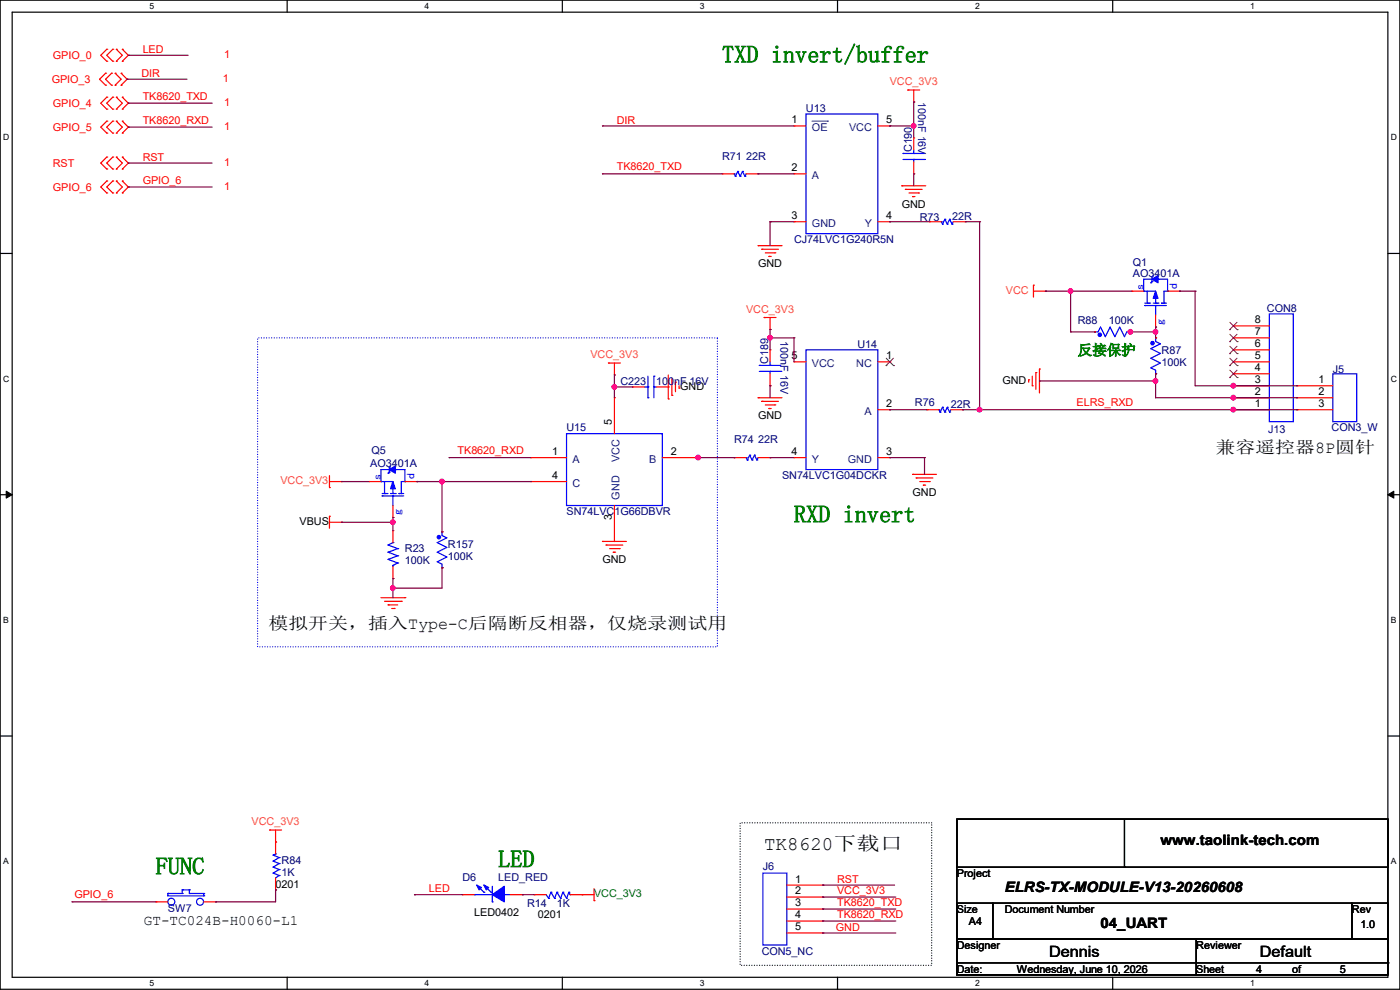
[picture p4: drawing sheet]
<svg xmlns="http://www.w3.org/2000/svg" width="297mm" height="210mm" viewBox="0 0 297 210" stroke-linecap="round" stroke-linejoin="round" font-family="sans-serif">
<g fill="none" stroke="#000" stroke-width=".25">
<path d="M0 0h297v209.8h-297zM2.6 2.6h291.8v204.7h-291.8zM60.9 0v2.6M119.3 0v2.6M177.7 0v2.6M236.1 0v2.6M0 53.8h2.6M294.4 53.8h2.6M0 104.9h2.6M294.4 104.9h2.6M0 156.1h2.6M294.4 156.1h2.6"/>
<path d="M203 173.8h91.4v10.1h-91.4zM203 173.8h91.4v33h-91.4zM238.5 173.8v10.1M203 191.6h7.6v7.6h-7.6zM203 199.2h50.8v7.6h-50.8zM210.6 191.6h76.2v7.6h-76.2zM238.5 183.9h.1M253.8 199.2h40.6v7.6h-40.6zM286.8 191.6h7.6v7.6h-7.6zM60.9 207.3v2.5M119.3 207.3v2.5M177.7 207.3v2.5"/>
<path d="M203 204.3h91.4M236.1 207.3v2.5M294.4 204.3h.1"/>
</g>
<path d="M1.3 104.2l1.3 .7-1.3 .8zM294.4 104.9l1.3-.7v1.5z" fill="#000"/>
<path d="M1.3 104.2l1.3 .7-1.3 .8zM294.4 104.9l1.3-.7v1.5z" fill="none" stroke="#000" stroke-width=".21"/>
<path d="M157 174.5h40.7v30.3h-40.7z" fill="none" stroke="#000" stroke-width=".25" stroke-dasharray="0 .5"/>
<path d="M54.7 71.7h97.5v65.5h-97.5z" fill="none" stroke="#00f" stroke-width=".25" stroke-dasharray="0 .5"/>
<g fill="none" stroke="#f00" stroke-width=".25">
<path d="M22.4 15.5h.1M22.4 18.1h.1M22.4 15.5l-1.3 1.3 1.3 1.3M22.6 10.5h.1M22.6 13h.1M22.6 10.5l-1.2 1.2 1.2 1.3M23.7 18.1h.1M23.7 15.5h.1M23.7 15.5l-1.3 1.3 1.3 1.3M23.9 13h.1M23.9 10.5h.1M23.9 10.5l-1.3 1.2 1.3 1.3"/>
<path d="M24.4 18.1h.1M24.4 15.5h.1M24.4 15.5l1.3 1.3-1.3 1.3M24.7 13h.1M24.7 10.5h.1M24.7 10.5l1.3 1.2-1.3 1.3M25.7 15.5h.1M25.7 18.1h.1M25.7 15.5l1.3 1.3-1.3 1.3M26 10.5h.1M26 13h.1M26 10.5l1.2 1.2-1.2 1.3"/>
<path d="M192.6 19.1h.1M192.6 19.1h2.5M193.8 19.1v2.5M22.6 20.6h.1M22.6 23.2h.1M22.6 25.7h.1M22.6 28.2h.1M22.6 33.3h.1M22.6 35.9h.1M22.6 38.4h.1M22.6 20.6l-1.2 1.3 1.2 1.3M22.6 25.7l-1.2 1.3 1.2 1.2"/>
<path d="M22.6 33.3l-1.2 1.3 1.2 1.3M22.6 38.4l-1.2 1.3 1.2 1.2M23.9 23.2h.1M23.9 20.6h.1M23.9 28.2h.1M23.9 25.7h.1M23.9 35.9h.1M23.9 33.3h.1M23.9 38.4h.1M23.9 20.6l-1.3 1.3 1.3 1.3M23.9 25.7l-1.3 1.3 1.3 1.2M23.9 33.3l-1.3 1.3 1.3 1.3"/>
<path d="M23.9 38.4l-1.3 1.3 1.3 1.2M24.7 23.2h.1M24.7 20.6h.1M24.7 28.2h.1M24.7 25.7h.1M24.7 35.9h.1M24.7 33.3h.1M24.7 38.4h.1M24.7 20.6l1.3 1.3-1.3 1.3M24.7 25.7l1.3 1.3-1.3 1.2M24.7 33.3l1.3 1.3-1.3 1.3M24.7 38.4l1.3 1.3-1.3 1.2"/>
<path d="M26 20.6h.1M26 23.2h.1M26 25.7h.1M26 28.2h.1M26 33.3h.1M26 35.9h.1M26 38.4h.1M26 20.6l1.2 1.3-1.2 1.3M26 25.7l1.2 1.3-1.2 1.2M26 33.3l1.2 1.3-1.2 1.3M26 38.4l1.2 1.3-1.2 1.2M168.4 26.7h.1"/>
<path d="M168.4 36.9h.1M168.4 26.7h2.6M168.4 36.9h2.6M186.2 26.7h2.6M188.8 26.7h.1M191.3 39.4h.1M191.3 39.4h5.1M193.8 21.6h.1M22.6 40.9h.1M23.9 40.9h.1M24.7 40.9h.1M26 40.9h.1"/>
<path d="M160.8 52.1h.1M160.8 52.1h5.1M161.6 52.9h.1M161.6 52.9h3.5M162.3 53.6h2.1M163.1 54.4h.1M163.1 54.4h.5M164.4 53.6h.1M168.4 47h.1M168.4 47h2.6M186.2 47h2.6M188.8 47h.1"/>
<path d="M192.1 40.2h.1M192.1 40.2h3.5M192.8 40.9h2.1M193.6 41.7h.1M193.6 41.7h.5M194.9 40.9h.1M129.1 77h.1M129.1 77h2.5M130.3 79.5h.1M130.3 77v2.5M141.8 79.5v5.1M162.1 67.4h.1"/>
<path d="M162.1 67.4h2.5M163.4 69.9h.1M163.4 67.4v2.5M219 79.8v2M219.2 60.5h.1M219.2 61.8h2.6M219.2 60.5v2.5M219.8 79h.1M219.8 79v3.6M220.5 78.3h.1M220.5 78.3v5.1M221.8 61.8h.1"/>
<path d="M141.8 84.6h.1M142.5 83.9h.1M142.5 80.3v3.6M143.3 81.1h.1M143.3 81.1v2M144.1 82.3h.1M144.1 81.8v.5M160.8 84.4h.1M160.8 84.4h5.1M161.6 85.1h.1M161.6 85.1h3.5M162.3 85.9h2.1"/>
<path d="M163.1 86.7h.1M163.1 86.7h.5M164.4 85.9h.1M218.2 80.6h.1M218.2 80.6v.5M219 81.8h.1M69.9 109.5h.1M69.9 103.4h.1M69.9 102.2h2.5M69.9 110.8h2.5M69.9 100.9v2.5M69.9 109.5v2.6"/>
<path d="M72.4 110.8h.1M72.4 102.2h.1M127.8 114.9h.1M127.8 114.9h5.1M128.6 115.6h.1M128.6 115.6h3.5M129.3 116.4h2.1M130.1 117.1h.1M130.1 117.1h.5M131.4 116.4h.1M193.6 100.6h.1M193.6 100.6h5.1"/>
<path d="M194.4 101.4h.1M194.4 101.4h3.5M195.1 102.2h2M195.9 102.9h.1M195.9 102.9h.5M197.1 102.2h.1M80.8 126.8h5.1M81.6 127.6h3.5M82.3 128.3h.1M82.3 128.3h2.1M83.1 129.1h.5M83.6 129.1h.1"/>
<path d="M85.1 127.6h.1M85.9 126.8h.1M57.2 176.1h.1M57.2 176.1h2.5M58.5 178.6h.1M58.5 176.1v2.5M123.5 189.8h.1M123.5 189.8h2.5M126 191.1h.1M126 188.5v2.6"/>
</g>
<path d="M171 24.2h15.2v25.4h-15.2z" fill="none" stroke="#00f" stroke-width=".25"/>
<path d="M172.3 25.7h3.3M175.6 25.7h.1" fill="none" stroke="#004080" stroke-width=".21"/>
<path d="M104.4 189.8l2.6-1.8v3.3z" fill-rule="evenodd" fill="#00f"/>
<path d="M100.6 189.8h.1M100.6 189.8h3.8M104.4 189.8l2.6-1.8v3.3zM104.4 191.3h.1M104.4 188v3.3M105.7 189.8h.1M105.7 189.8h2.5" fill="none" stroke="#00f" stroke-width=".25"/>
<path d="M102.7 187.7l1 .6-.5 .5z" fill-rule="evenodd" fill="#00f"/>
<path d="M101.1 187.7l1.6 1.6M102.7 187.7l1 .6-.5 .5zM102.7 189.3h.1M102.7 187.7l1.5 1.6M104.2 189.3h.1" fill="none" stroke="#00f" stroke-width=".25"/>
<path d="M101.1 187.7l1.1 .6-.6 .5z" fill-rule="evenodd" fill="#00f"/>
<g fill="none" stroke="#00f" stroke-width=".25">
<path d="M242.6 61.8h.1M242.6 61.8h2.6M242.9 64.8h.1M242.9 64.8h4.5M243.4 64.3h.1M243.4 61.8v2.5M244.6 64.3h1.1M245.7 64.3h.1M246.4 64.3h.1M246.4 64.3h1M246.9 61.8h.8M247.7 61.8h.1"/>
<path d="M101.1 187.7l1.1 .6-.6 .5z"/>
</g>
<path d="M98.1 189.8h.1M98.1 189.8h2.5M108.2 189.8h2.6M110.8 189.8h.1" fill="none" stroke="#f00" stroke-width=".25"/>
<path d="M245.2 61.8l.5 1.5h-1.1z" fill="#00f"/>
<g fill="none" stroke="#00f" stroke-width=".25">
<path d="M244.4 59.7h.1M244.4 58.7h.1M244.4 58.7v1M244.6 58.5l-.2 .2M242.9 64.3h1M243.9 64.3h.1M245.2 61.8l.5 1.5h-1.1zM245.2 64.3h.1M245.2 64.8h.1M245.2 61.8v2.5M245.2 64.8v2M246.9 64.3h.1"/>
<path d="M246.9 61.8v2.5"/>
</g>
<path d="M244.4 59.2l1.3-.7v1.5z" fill="#00f"/>
<g fill="none" stroke="#00f" stroke-width=".25">
<path d="M155.7 36.9h.1M155.7 36.9l.3 .5M156 37.4h.1M156.5 36.4h.1M156.5 36.4l.5 1M156.5 36.4l-.5 1M157 37.4h.1M157.5 36.4h.1M157.5 36.4l.5 1M157.5 36.4l-.5 1M158 37.4h.1M158.3 36.9l-.3 .5"/>
<path d="M244.1 60h.1M244.4 59.2l1.3-.7v1.5zM244.4 59.2h.1M244.4 59.2h-1.8v2.6M244.4 59.7l-.3 .3M245.7 59.2h.1M245.7 59.2h2v2.6M242.6 61.8h.1M245.2 79.3h.1M245.2 71.7h.1M245.2 71.7v.7l1 .5-2.1 1.1 2.1 1-2.1 1 2.1 1-2.1 1 1.1 .5v.8M247.7 61.8h.1"/>
<path d="M120.2 92h20.3v15.2h-20.3zM199.2 86.9h.1M199.2 86.9l.2 .5M199.4 87.4h.1M199.9 86.4h.1M199.9 86.4l.5 1M199.9 86.4l-.5 1M200.4 87.4h.1M201 86.4h.1M201 86.4l.5 1M201 86.4l-.6 1M201.5 87.4h.1"/>
<path d="M201.7 86.9l-.2 .5M115.9 189.8l.5 .7M116.4 190.5h.1M116.9 189.3h.1M116.9 189.3l-.5 1.2M116.9 189.3l.7 1.2M117.6 190.5h.1M118.2 189.3h.1M118.2 189.3l-.6 1.2M118.2 189.3l.7 1.2M118.9 190.5h.1M119.4 189.3h.1"/>
<path d="M119.4 189.3l-.5 1.2M119.4 189.3l.8 1.2M120.2 190.5h.1M120.7 189.3h.1M120.7 189.3l-.5 1.2M120.7 189.3l.2 .5M120.9 189.8h.1"/>
</g>
<g fill="none" stroke="#f00" stroke-width=".25">
<path d="M153.2 36.9h.1M153.2 36.9h2.5M158.3 36.9h2.5M160.8 36.9h.1M240.1 61.8h.1M240.1 61.8h2.5M245.2 69.4h.1M245.2 66.8v2.6M247.7 61.8h2.5M250.2 61.8h.1M112.6 97.1h.1M112.6 97.1h7.6"/>
<path d="M130.3 84.4h.1M130.3 84.4v7.6M140.5 97.1h7.6M148.1 97.1h.1M196.6 86.9h.1M196.6 86.9h2.6M201.7 86.9h2.6M204.3 86.9h.1M112.6 102.2h.1M112.6 102.2h7.6M130.3 114.9h.1M130.3 107.2v7.7"/>
<path d="M113.3 189.8h.1M113.3 189.8h2.6M120.9 189.8h2.6M123.5 189.8h.1"/>
</g>
<circle cx="244.5" cy="72.8" r=".36" fill="#00f"/>
<g fill="none" stroke="#00f" stroke-width=".25">
<path d="M199.7 47h.1M199.7 47l.2 .5M199.9 47.5h.1M200.4 46.5h.1M200.4 46.5l.6 1M200.4 46.5l-.5 1M201 47.5h.1M201.5 46.5h.1M201.5 46.5l.5 1M201.5 46.5l-.5 1M202 47.5h.1M202.2 47l-.2 .5"/>
<path d="M232.2 70.4h.1M232.2 70.4h.8l.5-1 1 2 1-2 1 2 1-2 1 2 .6-1h.7M239.8 70.4h.1M158.3 97.1h.1M158.3 97.1l.2 .5M158.5 97.6h.1M159 96.6h.1M159 96.6l.6 1M159 96.6l-.5 1M159.6 97.6h.1M160.1 96.6h.1M160.1 96.6l.5 1"/>
<path d="M160.1 96.6l-.5 1M160.6 97.6h.1M160.8 97.1l-.2 .5M82.3 118.7h.1M82.3 117.1h.1M82.3 115.6h.1M82.3 118.7l2.1 .7M82.3 117.1l2.1 .8M82.3 115.6l2.1 .8M83.4 115.1h.1M83.4 119.9h.1M83.4 115.1l-1.1 .5"/>
<path d="M83.4 119.9v.3M84.4 116.4h.1M84.4 117.9h.1M84.4 119.4h.1M84.4 116.4l-2.1 .7M84.4 117.9l-2.1 .8M84.4 119.4l-1 .5M58 185.2h.1M58 183.9h.1M58 182.7h.1M58 181.4h.1M58 185.2l1.2 .5"/>
<path d="M58 183.9l1.2 .5M58 182.7l1.2 .5M58 181.4l1.2 .5M58.5 181.1h.1M58.5 181.1l-.5 .3M59.2 185.7h.1M59.2 184.4h.1M59.2 183.2h.1M59.2 181.9h.1M59.2 185.7l-.7 .5M59.2 184.4l-1.2 .8M59.2 183.2l-1.2 .7"/>
<path d="M59.2 181.9l-1.2 .8"/>
<circle cx="244.5" cy="72.8" r=".36"/>
</g>
<g fill="none" stroke="#f00" stroke-width=".25">
<path d="M197.1 47h.1M197.1 47h2.6M202.2 47h2.6M204.8 47h.1M245.2 71.7h.1M245.2 79.3h.1M155.7 97.1h.1M155.7 97.1h2.6M160.8 97.1h2.6M163.4 97.1h.1M83.4 112.6h.1M83.4 112.6v2.5"/>
<path d="M83.4 122.7h.1M83.4 120.2v2.5M58.5 178.6h.1M58.5 178.6v2.5M58.5 188.8h.1M58.5 186.2v2.6"/>
</g>
<circle cx="233.3" cy="71" r=".36" fill="#00f"/>
<g fill="none" stroke="#00f" stroke-width=".25">
<path d="M171 74.2h15.2v25.4h-15.2zM282.7 79.3h5.1v10.2h-5.1zM80.8 102.2h.1M80.8 102.2h2.6M81.1 105.2h.1M81.1 105.2h4.5M81.6 104.7h.1M81.6 102.2v2.5M82.8 104.7h1.1M83.9 104.7h.1M84.6 104.7h.1M84.6 104.7h1"/>
<path d="M85.1 102.2h.8M85.9 102.2h.1"/>
<circle cx="233.3" cy="71" r=".36"/>
</g>
<g fill="none" stroke="#f00" stroke-width=".25">
<path d="M168.4 76.8h.1M168.4 76.8h2.6M186.2 76.8h2.6M188.8 76.8h.1M232.2 70.4h.1M239.8 70.4h.1M168.4 97.1h.1M168.4 97.1h2.6M186.2 97.1h2.6M186.2 86.9h2.6M188.8 97.1h.1M188.8 86.9h.1"/>
<path d="M275.1 81.8h.1M275.1 84.4h.1M275.1 86.9h.1M275.1 86.9h7.6M275.1 81.8h7.6M275.1 84.4h7.6"/>
</g>
<path d="M188 77.6h.1M188 76l1.6 1.6M189.5 76l-1.5 1.6M189.6 77.6h.1" fill="none" stroke="#804000" stroke-width=".21"/>
<path d="M83.4 102.2l.5 1.5h-1.1z" fill="#00f"/>
<g fill="none" stroke="#00f" stroke-width=".25">
<path d="M82.6 99.1h.1M82.6 99.1v1M82.8 98.8l-.2 .3M81.1 104.7h1M82.1 104.7h.1M82.6 100.1h.1M83.4 102.2l.5 1.5h-1.1zM83.4 104.7h.1M83.4 105.2h.1M83.4 102.2v2.5M83.4 105.2v2M85.1 104.7h.1"/>
<path d="M85.1 102.2v2.5"/>
</g>
<path d="M82.6 99.6l1.3-.8v1.6z" fill="#00f"/>
<g fill="none" stroke="#00f" stroke-width=".25">
<path d="M191.6 32.6h.1M191.6 32.6h4.5M191.6 33.8h4.5M193.8 33.8h.1M193.8 32.6h.1M193.8 31.8v.8M193.8 33.8v.5M196.1 33.8h.1M137.5 79.8v4.6M138.7 79.8h.1M138.7 79.8v4.6M161.1 77.5h.1"/>
<path d="M161.1 77.5h4.6M161.1 78.8h4.6M163.4 78.8h.1M163.4 77.5h.1M163.4 76.8v.7M163.4 78.8v.5M165.7 78.8h.1M269.3 66.6h5.1v22.9h-5.1zM82.6 99.6l1.3-.8v1.6zM82.6 99.6h.1M82.6 99.6h-1.8v2.6M83.9 99.6h.1"/>
<path d="M83.9 99.6h2v2.6M136.7 82.1h.8M137.5 84.4h.1M137.5 82.1h.1M138.7 82.1h.1M138.7 82.1h.5M80.8 102.2h.1M82.3 100.4h.1M82.6 100.1l-.3 .3M85.9 102.2h.1M93.8 112.8h.1M93.8 112.8v.8l1 .5-2 1 2 1-2 1 2 1.1-2 1 1 .5v.7"/>
<path d="M93.8 120.4h.1M35.6 189.5h.1M35.6 189.5v.5h7.6M35.6 189.5h3.1M38.7 188.8h.1M38.7 189.5h.1M38.7 188.8h1.5M38.7 188.8v.7M40.2 189.5h.1M40.2 188.8h.1M40.2 189.5h3M40.2 188.8v.7"/>
<path d="M43.2 190h.1M43.2 189.5h.1M43.2 189.5v.5M161.8 185.2h5.1v15.2h-5.1z"/>
<circle cx="36.3" cy="191.3" r=".74"/>
<circle cx="42.4" cy="191.3" r=".74"/>
</g>
<g fill="none" stroke="#f00" stroke-width=".25">
<path d="M193.8 36.9h.1M193.8 29.3h.1M193.8 29.3v2.5M193.8 34.3v2.6M163.4 74.2h.1M163.4 74.2v2.6M163.4 79.3v2.5M261.7 79.3h.1M261.7 76.8h.1M261.7 74.2h.1M261.7 71.7h.1M261.7 69.1h.1"/>
<path d="M261.7 79.3h7.6M261.7 76.8h7.6M261.7 74.2h7.6M261.7 71.7h7.6M261.7 69.1h7.6M134.2 82.1h.1M134.2 82.1h2.5M139.2 82.1h2.6M141.8 82.1h.1M163.4 81.8h.1M261.7 86.9h.1M261.7 84.4h.1"/>
<path d="M261.7 81.8h.1M261.7 86.9h7.6M261.7 84.4h7.6M261.7 81.8h7.6M78.3 102.2h.1M78.3 102.2h2.5M83.4 109.8h.1M83.4 107.2v2.6M85.9 102.2h2.5M88.4 102.2h.1M33.1 191.3h.1M33.1 191.3h2.5"/>
<path d="M43.2 191.3h2.6M45.8 191.3h.1M166.9 187.7h7.6M166.9 190.3h7.6M166.9 192.8h7.6M166.9 195.4h7.6M166.9 197.9h7.6M174.5 187.7h.1M174.5 190.3h.1M174.5 192.8h.1M174.5 195.4h.1M174.5 197.9h.1"/>
</g>
<g fill="none" stroke="#804000" stroke-width=".21">
<path d="M260.9 77.6h.1M260.9 75h.1M260.9 72.5h.1M260.9 69.9h.1M260.9 78.5l1.6 1.6M260.9 76l1.6 1.6M260.9 73.4l1.6 1.6M260.9 70.9l1.6 1.6M260.9 68.4l1.6 1.5M262.4 78.5l-1.5 1.6M262.4 76l-1.5 1.6M262.4 73.4l-1.5 1.6"/>
<path d="M262.4 70.9l-1.5 1.6M262.4 68.4l-1.5 1.5M262.5 77.6h.1M262.5 75h.1M262.5 72.5h.1M262.5 69.9h.1M260.9 80.1h.1M262.5 80.1h.1"/>
</g>
<circle cx="93.1" cy="113.9" r=".36" fill="#00f"/>
<circle cx="93.1" cy="113.9" r=".36" fill="none" stroke="#00f" stroke-width=".25"/>
<path d="M93.8 112.8h.1M93.8 120.4h.1" fill="none" stroke="#f00" stroke-width=".25"/>
<path d="M221.8 61.8h.1M221.8 61.8h5.3" fill="none" stroke="#800040" stroke-width=".25"/>
<circle cx="227.1" cy="61.7" r=".49" fill="#f0f"/>
<circle cx="227.1" cy="61.7" r=".49" fill="none" stroke="#f0f" stroke-width=".25"/>
<path d="M220.5 80.8h.1M220.5 80.8h24.7" fill="none" stroke="#800040" stroke-width=".25"/>
<circle cx="245.1" cy="80.8" r=".49" fill="#f0f"/>
<circle cx="245.1" cy="80.8" r=".49" fill="none" stroke="#f0f" stroke-width=".25"/>
<path d="M27.2 11.7h.1M27.2 11.7h12.7M27.2 21.9h.1M27.2 27h.1M27.2 21.9h17.8M27.2 27h17.8M163.4 71.7h.1M163.4 71.7h5M188.8 86.9h.1M188.8 86.9h7.8" fill="none" stroke="#800040" stroke-width=".25"/>
<circle cx="163.3" cy="71.6" r=".49" fill="#f0f"/>
<circle cx="163.3" cy="71.6" r=".49" fill="none" stroke="#f0f" stroke-width=".25"/>
<g fill="none" stroke="#800040" stroke-width=".25">
<path d="M27.2 34.6h.1M27.2 39.7h.1M27.2 34.6h17.8M27.2 39.7h17.8M163.4 69.9h.1M163.4 71.7h.1M163.4 69.9v4.3M168.4 71.7h.1M168.4 71.7v5.1M163.4 81.8h.1M163.4 97.1h.1M163.4 81.8v2.6"/>
<path d="M163.4 97.1h5M204.3 86.9h.1M204.3 86.9h57.4M261.7 86.9h.1M15.3 191.3h.1M15.3 191.3h17.8M45.8 191.3h.1M58.5 188.8h.1M58.5 188.8v2.5h-12.7M87.9 189.8h.1M87.9 189.8h10.2M110.8 189.8h.1"/>
<path d="M110.8 189.8h2.5M174.5 190.3h.1M174.5 192.8h.1M174.5 195.4h.1M174.5 187.7h.1M174.5 190.3h15.5M174.5 192.8h15.5M174.5 195.4h15.5M174.5 187.7h15.3"/>
</g>
<circle cx="207.8" cy="86.9" r=".49" fill="#f0f"/>
<circle cx="207.8" cy="86.9" r=".49" fill="none" stroke="#f0f" stroke-width=".25"/>
<circle cx="261.6" cy="86.9" r=".49" fill="#f0f"/>
<circle cx="261.6" cy="86.9" r=".49" fill="none" stroke="#f0f" stroke-width=".25"/>
<g fill="none" stroke="#800040" stroke-width=".25">
<path d="M188.8 26.7h.1M188.8 26.7h5M193.8 36.9h.1M193.8 26.7h.1M193.8 26.7v2.6M193.8 36.9v2.5M163.4 47h.1M163.4 47v5.1M163.4 47h5M207.8 47h.1M207.8 47v39.9M188.8 97.1h.1"/>
<path d="M188.8 97.1h7.3M196.1 97.1h.1M196.1 97.1v3.5"/>
</g>
<circle cx="193.8" cy="26.7" r=".49" fill="#f0f"/>
<circle cx="193.8" cy="26.7" r=".49" fill="none" stroke="#f0f" stroke-width=".25"/>
<g fill="none" stroke="#800040" stroke-width=".25">
<path d="M27 16.8h.1M27 16.8h12.7M127.8 36.9h.1M127.8 26.7h.1M127.8 36.9h25.4M127.8 26.7h40.6M160.8 36.9h.1M160.8 36.9h7.6M193.8 21.6h.1M193.8 21.6v5.1M188.8 47h.1M188.8 47h8.3"/>
<path d="M204.8 47h.1M204.8 47h3M239.6 70.4h.1M239.6 70.4h5.6M239.8 70.4h.1M245.2 79.3h.1M245.2 69.4h.1M245.2 70.4h.1M245.2 69.4v2.3M245.2 79.3v5.1h16.5M250.2 61.8h.1M250.2 61.8h3.3"/>
<path d="M253.5 61.8h.1M253.5 61.8v20h8.2M95.3 97.1h.1M95.3 97.1h17.3M147.9 97.1h.2M148.1 97.1h.1M245.2 80.8h.1M261.7 84.4h.1M261.7 81.8h.1M174.5 197.9h.1M174.5 197.9h15.5"/>
</g>
<circle cx="245.1" cy="70.4" r=".49" fill="#f0f"/>
<circle cx="245.1" cy="70.4" r=".49" fill="none" stroke="#f0f" stroke-width=".25"/>
<circle cx="239.8" cy="70.4" r=".49" fill="#f0f"/>
<circle cx="239.8" cy="70.4" r=".49" fill="none" stroke="#f0f" stroke-width=".25"/>
<path d="M227.1 70.4h.1M227.1 61.8h.1M227.1 70.4h5.1M227.1 61.8v8.6M227.1 61.8h13M148.1 97.1h7.6M155.7 97.1h.1" fill="none" stroke="#800040" stroke-width=".25"/>
<circle cx="148.1" cy="97" r=".49" fill="#f0f"/>
<circle cx="148.1" cy="97" r=".49" fill="none" stroke="#f0f" stroke-width=".25"/>
<path d="M130.3 79.5h.1M130.3 79.5v2.6" fill="none" stroke="#800040" stroke-width=".25"/>
<circle cx="130.3" cy="82.1" r=".49" fill="#f0f"/>
<circle cx="130.3" cy="82.1" r=".49" fill="none" stroke="#f0f" stroke-width=".25"/>
<path d="M130.3 82.1h.1M130.3 82.1h3.9M130.3 82.1v2.3M72.4 102.2h.1M72.4 110.8h.1M72.4 102.2h5.9M72.4 110.8h11M88.4 102.2h.1M88.4 102.2h5.4" fill="none" stroke="#800040" stroke-width=".25"/>
<circle cx="83.3" cy="110.8" r=".49" fill="#f0f"/>
<circle cx="83.3" cy="110.8" r=".49" fill="none" stroke="#f0f" stroke-width=".25"/>
<path d="M83.4 109.8h.1M83.4 110.8h.1M83.4 109.8v2.8M83.4 122.7h.1M83.4 124.8h.1M83.4 122.7v4.1M93.8 120.4h.1M93.8 120.4v4.4h-10.4" fill="none" stroke="#800040" stroke-width=".25"/>
<circle cx="83.3" cy="124.7" r=".49" fill="#f0f"/>
<circle cx="83.3" cy="124.7" r=".49" fill="none" stroke="#f0f" stroke-width=".25"/>
<path d="M93.8 102.2h.1M93.8 102.2v10.6" fill="none" stroke="#800040" stroke-width=".25"/>
<circle cx="93.7" cy="102.1" r=".49" fill="#f0f"/>
<circle cx="93.7" cy="102.1" r=".49" fill="none" stroke="#f0f" stroke-width=".25"/>
<path d="M261.7 84.4h13.4M275.1 84.4h.1M93.8 102.2h18.8M112.6 102.2h.1" fill="none" stroke="#800040" stroke-width=".25"/>
<circle cx="261.6" cy="84.3" r=".49" fill="#f0f"/>
<circle cx="261.6" cy="84.3" r=".49" fill="none" stroke="#f0f" stroke-width=".25"/>
<path d="M261.7 86.9h13.4M261.7 81.8h13.4M275.1 86.9h.1M275.1 81.8h.1" fill="none" stroke="#800040" stroke-width=".25"/>
<circle cx="261.6" cy="81.8" r=".49" fill="#f0f"/>
<circle cx="261.6" cy="81.8" r=".49" fill="none" stroke="#f0f" stroke-width=".25"/>
<circle cx="227.1" cy="61.7" r=".49" fill="#f0f"/>
<circle cx="227.1" cy="61.7" r=".49" fill="none" stroke="#f0f" stroke-width=".25"/>
<circle cx="245.1" cy="80.8" r=".49" fill="#f0f"/>
<circle cx="245.1" cy="80.8" r=".49" fill="none" stroke="#f0f" stroke-width=".25"/>
<circle cx="163.3" cy="71.6" r=".49" fill="#f0f"/>
<circle cx="163.3" cy="71.6" r=".49" fill="none" stroke="#f0f" stroke-width=".25"/>
<circle cx="207.8" cy="86.9" r=".49" fill="#f0f"/>
<circle cx="207.8" cy="86.9" r=".49" fill="none" stroke="#f0f" stroke-width=".25"/>
<circle cx="261.6" cy="86.9" r=".49" fill="#f0f"/>
<circle cx="261.6" cy="86.9" r=".49" fill="none" stroke="#f0f" stroke-width=".25"/>
<circle cx="193.8" cy="26.7" r=".49" fill="#f0f"/>
<circle cx="193.8" cy="26.7" r=".49" fill="none" stroke="#f0f" stroke-width=".25"/>
<circle cx="245.1" cy="70.4" r=".49" fill="#f0f"/>
<circle cx="245.1" cy="70.4" r=".49" fill="none" stroke="#f0f" stroke-width=".25"/>
<circle cx="239.8" cy="70.4" r=".49" fill="#f0f"/>
<circle cx="239.8" cy="70.4" r=".49" fill="none" stroke="#f0f" stroke-width=".25"/>
<circle cx="148.1" cy="97" r=".49" fill="#f0f"/>
<circle cx="148.1" cy="97" r=".49" fill="none" stroke="#f0f" stroke-width=".25"/>
<circle cx="130.3" cy="82.1" r=".49" fill="#f0f"/>
<circle cx="130.3" cy="82.1" r=".49" fill="none" stroke="#f0f" stroke-width=".25"/>
<circle cx="83.3" cy="110.8" r=".49" fill="#f0f"/>
<circle cx="83.3" cy="110.8" r=".49" fill="none" stroke="#f0f" stroke-width=".25"/>
<circle cx="83.3" cy="124.7" r=".49" fill="#f0f"/>
<circle cx="83.3" cy="124.7" r=".49" fill="none" stroke="#f0f" stroke-width=".25"/>
<circle cx="93.7" cy="102.1" r=".49" fill="#f0f"/>
<circle cx="93.7" cy="102.1" r=".49" fill="none" stroke="#f0f" stroke-width=".25"/>
<circle cx="261.6" cy="84.3" r=".49" fill="#f0f"/>
<circle cx="261.6" cy="84.3" r=".49" fill="none" stroke="#f0f" stroke-width=".25"/>
<circle cx="261.6" cy="81.8" r=".49" fill="#f0f"/>
<circle cx="261.6" cy="81.8" r=".49" fill="none" stroke="#f0f" stroke-width=".25"/>
<g font-size="5.1" fill="#008000">
<text x="153.2" y="13.3">TXD invert/buffer</text>
<text x="168.4" y="110.8">RXD invert</text>
<text x="33.1" y="185.5">FUNC</text>
<text x="105.7" y="184">LED</text>
</g>
<text font-size="4.1" x="162.1" y="180.3">TK8620下载口</text>
<g font-size="3.6">
<text x="257.9" y="96.1">兼容遥控器8P圆针</text>
<text x="56.9" y="133.4">模拟开关，插入Type-C后隔断反相器，仅烧录测试用</text>
</g>
<g font-size="3.3">
<text x="222.5" y="202.9">Dennis</text>
<text x="267.3" y="202.9">Default</text>
</g>
<text font-size="3" fill="#008000" x="228.6" y="75.3">反接保护</text>
<g font-size="3">
<text x="246.2" y="179.2">www.taolink-tech.com</text>
<text x="213.1" y="189.3">ELRS-TX-MODULE-V13-20260608</text>
<text x="30.5" y="196.3">GT-TC024B-H0060-L1</text>
<text x="233.5" y="196.9">04_UART</text>
</g>
<g font-size="2.3" fill="#f00">
<text x="30.3" y="11.2">LED</text>
<text x="11" y="17.6">GPIO_3</text>
<text x="11.2" y="12.5">GPIO_0</text>
<text x="30" y="16.3">DIR</text>
<text x="47.3" y="17.4">1</text>
<text x="47.5" y="12.3">1</text>
<text x="11.2" y="22.7">GPIO_4</text>
<text x="30.3" y="21.2">TK8620_TXD</text>
<text x="47.5" y="22.4">1</text>
<text x="11.2" y="27.8">GPIO_5</text>
<text x="30.3" y="26.2">TK8620_RXD</text>
<text x="47.5" y="27.5">1</text>
<text x="130.9" y="26.2">DIR</text>
<text x="11.2" y="35.4">RST</text>
<text x="30.3" y="34.1">RST</text>
<text x="47.5" y="35.1">1</text>
<text x="11.2" y="40.5">GPIO_6</text>
<text x="30.3" y="38.9">GPIO_6</text>
<text x="47.5" y="40.2">1</text>
<text x="130.9" y="36.2">TK8620_TXD</text>
<text x="228.4" y="86.2">ELRS_RXD</text>
<text x="97.1" y="96.4">TK8620_RXD</text>
<text x="15.8" y="190.6">GPIO_6</text>
<text x="91" y="189.3">LED</text>
<text x="177.6" y="189.6">VCC_3V3</text>
<text x="177.6" y="187.2">RST</text>
<text x="177.3" y="197.4">GND</text>
<text x="177.6" y="192.1">TK8620_TXD</text>
<text x="177.6" y="194.6">TK8620_RXD</text>
</g>
<g font-size="2.3" fill="#000080">
<text x="171" y="23.7">U13</text>
<text x="194.8" y="21.6" transform="rotate(90 194.8 21.6)">100nF 16V</text>
<text x="153.2" y="33.9">R71</text>
<text x="158.3" y="33.9">22R</text>
<text x="193.4" y="32.3" transform="rotate(-90 193.4 32.3)">C190</text>
<text x="195.1" y="46.8">R73</text>
<text x="202" y="46.6">22R</text>
<text x="168.4" y="51.6">CJ74LVC1G240R5N</text>
<text x="240.3" y="56.5">Q1</text>
<text x="240.3" y="58.8">AO3401A</text>
<text x="228.6" y="68.7">R88</text>
<text x="235.2" y="68.7">100K</text>
<text x="268.8" y="66.1">CON8</text>
<text x="162.9" y="77.3" transform="rotate(-90 162.9 77.3)">C189</text>
<text x="165.6" y="72.4" transform="rotate(90 165.6 72.4)">100n</text>
<text x="165.6" y="77.5" transform="rotate(90 165.6 77.5)">F</text>
<text x="181.9" y="73.7">U14</text>
<text x="246.4" y="75">R87</text>
<text x="246.4" y="77.6">100K</text>
<text x="131.6" y="81.6">C223</text>
<text x="139.2" y="81.6">10</text>
<text x="141.8" y="81.6">0</text>
<text x="143" y="81.6">nF 16V</text>
<text x="165.6" y="79.5" transform="rotate(90 165.6 79.5)">16V</text>
<text x="282.7" y="79.1">J5</text>
<text x="194.1" y="86.2">R76</text>
<text x="201.7" y="86.4">22R</text>
<text x="120.2" y="91.5">U15</text>
<text x="155.7" y="94.1">R74</text>
<text x="160.8" y="94.1">22R</text>
<text x="269" y="91.8">J13</text>
<text x="282.5" y="91.5">CON3_W</text>
<text x="78.5" y="99.1">AO3401A</text>
<text x="78.8" y="96.4">Q5</text>
<text x="165.9" y="101.7">SN74LVC1G04DCKR</text>
<text x="120.2" y="109.3">SN74LVC</text>
<text x="130.3" y="109.3">1G66DBVR</text>
<text x="85.9" y="117.2">R23</text>
<text x="85.9" y="119.7">100K</text>
<text x="95" y="116.2">R157</text>
<text x="95" y="118.7">100K</text>
<text x="59.7" y="183.2">R84</text>
<text x="59.7" y="185.8">1K</text>
<text x="161.8" y="184.5">J6</text>
<text x="98.1" y="186.8">D6</text>
<text x="105.7" y="186.8">LED_RED</text>
<text x="35.6" y="193.4">SW7</text>
<text x="111.8" y="192.4">R14</text>
<text x="118.2" y="192.4">1K</text>
<text x="161.6" y="202.5">CON5_NC</text>
</g>
<g font-size="2.3" fill="#ff8000">
<text x="188.8" y="18.1">VCC_3V3</text>
<text x="213.4" y="62.3">VCC</text>
<text x="158.3" y="66.4">VCC_3V3</text>
<text x="125.3" y="76">VCC_3V3</text>
<text x="59.5" y="102.7">VCC_3V3</text>
<text x="53.4" y="175.1">VCC_3V3</text>
</g>
<g font-size="2.3">
<text x="167.9" y="26.2">1</text>
<text x="188" y="26.2">5</text>
<text x="167.9" y="36.3">2</text>
<text x="167.9" y="46.5">3</text>
<text x="188" y="46.5">4</text>
<text x="191.3" y="44">GND</text>
<text x="160.8" y="56.7">GND</text>
<text x="266.2" y="71.1">7</text>
<text x="266.2" y="68.6">8</text>
<text x="167.9" y="76.2">5</text>
<text x="188" y="76.2">1</text>
<text x="266.2" y="76.2">5</text>
<text x="266.2" y="73.7">6</text>
<text x="144.3" y="82.6">GND</text>
<text x="212.6" y="81.4">GND</text>
<text x="266.2" y="83.8">2</text>
<text x="266.2" y="81.3">3</text>
<text x="266.2" y="78.7">4</text>
<text x="279.7" y="81.3">1</text>
<text x="279.7" y="83.8">2</text>
<text x="160.8" y="89">GND</text>
<text x="188" y="86.4">2</text>
<text x="266.2" y="86.4">1</text>
<text x="279.7" y="86.4">3</text>
<text x="129.8" y="90.2" transform="rotate(-90 129.8 90.2)">5</text>
<text x="117.1" y="96.5">1</text>
<text x="117.1" y="101.6">4</text>
<text x="142.3" y="96.5">2</text>
<text x="167.9" y="96.5">4</text>
<text x="188" y="96.5">3</text>
<text x="193.6" y="105.2">GND</text>
<text x="63.5" y="111.3">VBUS</text>
<text x="129.8" y="110.3" transform="rotate(-90 129.8 110.3)">3</text>
<text x="127.8" y="119.5">GND</text>
<text x="58.5" y="188.3">0201</text>
<text x="168.7" y="187.2">1</text>
<text x="168.7" y="189.7">2</text>
<text x="203" y="186">Project</text>
<text x="100.6" y="194.4">LED0402</text>
<text x="114.1" y="194.6">0201</text>
<text x="168.7" y="192.3">3</text>
<text x="168.7" y="194.8">4</text>
<text x="168.7" y="197.4">5</text>
<text x="203" y="193.6">Size</text>
<text x="205.5" y="196.2">A4</text>
<text x="213.1" y="193.6">Document Number</text>
<text x="286.8" y="193.6">Rev</text>
<text x="288.6" y="196.9">1.0</text>
<text x="203" y="201.3">Designer</text>
<text x="253.8" y="201.3">Reviewer</text>
<text x="203" y="206.3">Date:</text>
<text x="215.7" y="206.3">Wednesday, June 10, 2026</text>
<text x="253.8" y="206.3">Sheet</text>
<text x="266.5" y="206.3">4</text>
<text x="274.1" y="206.3">of</text>
<text x="284.3" y="206.3">5</text>
</g>
<g font-size="2.3" fill="#004080">
<text x="172.3" y="27.8">OE</text>
<text x="180.1" y="27.8">VCC</text>
<text x="172.3" y="37.9">A</text>
<text x="172.3" y="48.1">GND</text>
<text x="183.5" y="48.1">Y</text>
<text x="172.3" y="77.8">VCC</text>
<text x="181.7" y="77.8">NC</text>
<text x="183.4" y="88">A</text>
<text x="121.5" y="98.1">A</text>
<text x="131.4" y="98.1" transform="rotate(-90 131.4 98.1)">VCC</text>
<text x="137.7" y="98.1">B</text>
<text x="172.3" y="98.1">Y</text>
<text x="179.9" y="98.1">GND</text>
<text x="121.5" y="103.2">C</text>
<text x="131.4" y="106" transform="rotate(-90 131.4 106)">GND</text>
</g>
<g font-size="2.3" fill="#00f">
<text x="242.6" y="61.5" transform="rotate(-90 242.6 61.5)">s</text>
<text x="249.7" y="61.3" transform="rotate(-90 249.7 61.3)">d</text>
<text x="246.9" y="68.9" transform="rotate(-90 246.9 68.9)">g</text>
<text x="80.8" y="101.9" transform="rotate(-90 80.8 101.9)">s</text>
<text x="87.9" y="101.6" transform="rotate(-90 87.9 101.6)">d</text>
<text x="85.1" y="109.3" transform="rotate(-90 85.1 109.3)">g</text>
</g>
<text font-size="2.3" fill="#008000" x="126" y="190.3">VCC_3V3</text>
<g font-size="1.8">
<text x="31.7" y="1.9">5</text>
<text x="90.1" y="1.9">4</text>
<text x="148.5" y="1.9">3</text>
<text x="206.8" y="1.9">2</text>
<text x="265.2" y="1.9">1</text>
<text x=".7" y="29.8">D</text>
<text x="295.1" y="29.8">D</text>
<text x=".7" y="80.9">C</text>
<text x="295.1" y="80.9">C</text>
<text x=".7" y="132.1">B</text>
<text x="295.1" y="132.1">B</text>
<text x=".7" y="183.3">A</text>
<text x="295.1" y="183.3">A</text>
<text x="31.7" y="209.2">5</text>
<text x="90.1" y="209.2">4</text>
<text x="148.5" y="209.2">3</text>
<text x="206.8" y="209.2">2</text>
<text x="265.2" y="209.2">1</text>
</g>
</svg>
